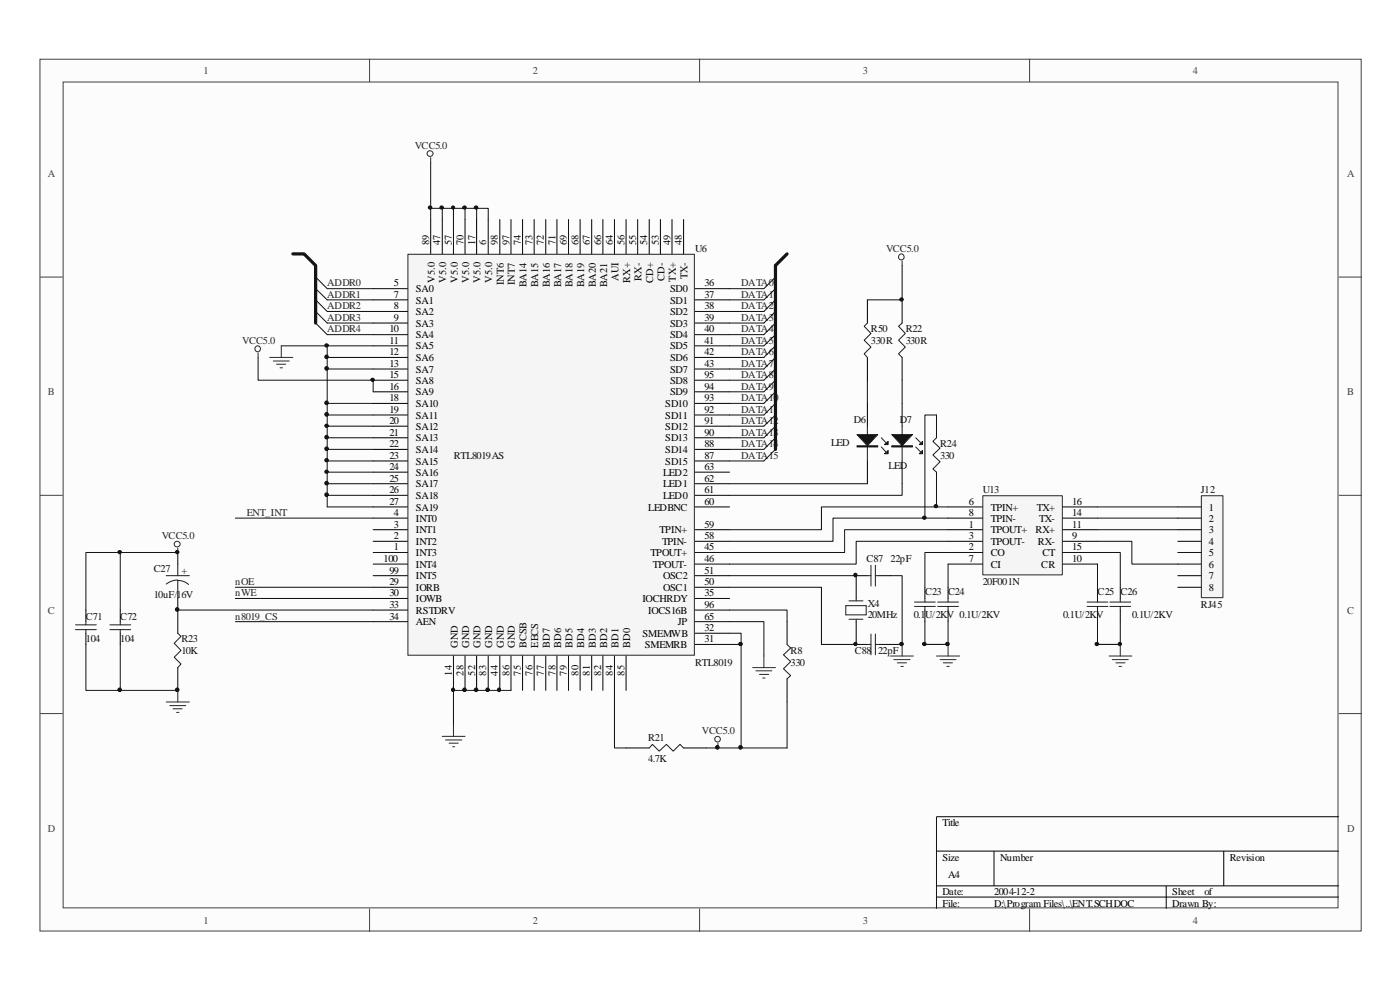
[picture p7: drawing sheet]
<svg xmlns="http://www.w3.org/2000/svg" width="297mm" height="210mm" viewBox="0 0 297 210" stroke-linecap="round" stroke-linejoin="round" font-family="sans-serif">
<path d="M8.6 12.6h279.9v184.6h-279.9z" fill="#fcfcfc"/>
<path d="M8.5 12.5h280v184.7h-280z" fill="none" stroke="#404040" stroke-width=".21"/>
<path d="M13.5 17.5h270v174.8h-270z" fill="#fcfcfc"/>
<g fill="none" stroke="#404040" stroke-width=".21">
<path d="M13.4 17.4h270.1v174.9h-270.1zM78.3 12.5v4.9M148.3 12.5v4.9M218.2 12.5v4.9M8.5 58.7h4.8M283.7 58.7h4.9M8.5 104.9h4.8M283.7 104.9h4.9M8.5 151.1h4.8M283.7 151.1h4.9M78.3 192.5v4.9M148.3 192.5v4.9"/>
<path d="M218.2 192.5v4.9"/>
</g>
<path d="M283.7 173h-85.2v19.5M198.5 180.3h85.2M198.5 187.6h85.2M198.5 190h85.2M210.7 180.3v7.3M247.1 187.6v4.9M259.3 180.3v7.3" fill="none" stroke="#000" stroke-width=".21"/>
<path d="M86.5 53.9h60.7v84.9h-60.7z" fill="#f5f5f5"/>
<g fill="none" stroke="#262626" stroke-width=".21">
<path d="M91.3 33.4v1M86.4 53.9h60.8v84.9h-60.8zM57.1 75.7h5M57.9 76.5h3.4M58.6 77.1h1.9M59.4 77.9h.5M59.6 73.3v2.4M37.7 116.1v.9M188.7 139h4.8M189.4 139.7h3.5M191.2 136.5v2.5M35.2 148.7h4.9"/>
<path d="M36 149.5h3.4M36.7 150.1h1.9M37.4 150.9h.5M37.7 146.2v2.5M93.7 156h4.9M94.4 156.7h3.5M95.2 157.4h1.9M95.9 158.2h.5M96.1 153.5v2.5M152.1 157.4v1M190.2 140.4h1.9M190.9 141.2h.5"/>
<circle cx="91.2" cy="32.5" r=".63"/>
<circle cx="37.6" cy="115.3" r=".63"/>
<circle cx="152.1" cy="156.6" r=".6"/>
</g>
<g fill="none" stroke="#000" stroke-width=".21">
<path d="M91.3 46.5v7.3M93.7 46.5v7.3M96.1 46.5v7.3M98.6 46.5v7.3M101 46.5v7.3M103.5 46.5v7.3M105.9 46.5v7.3M108.3 46.5v7.3M110.7 46.5v7.3M113.2 46.5v7.3M115.7 46.5v7.3M118 46.5v7.3"/>
<path d="M120.5 46.5v7.3M122.9 46.5v7.3M125.4 46.5v7.3M127.8 46.5v7.3M130.2 46.5v7.3M132.7 46.5v7.3M135.1 46.5v7.3M137.6 46.5v7.3M140 46.5v7.3M142.4 46.5v7.3M144.9 46.5v7.3M79.1 61.1h7.3"/>
<path d="M79.1 63.5h7.3M79.1 66h7.3M79.1 68.4h7.3M79.1 70.9h7.3M79.1 73.3h7.3M79.1 75.7h7.3M79.1 78.2h7.3M147.3 61.1h7.3M147.3 63.5h7.3M147.3 66h7.3M147.3 68.4h7.3M147.3 70.9h7.3"/>
<path d="M147.3 73.3h7.3M147.3 75.7h7.3M147.3 78.2h7.3M79.1 97.6h7.3M79.1 95.2h7.3M79.1 92.7h7.3M79.1 90.3h7.3M79.1 87.9h7.3M79.1 85.4h7.3M79.1 83h7.3M79.1 80.5h7.3M147.3 97.6h7.3"/>
<path d="M147.3 95.2h7.3M147.3 92.7h7.3M147.3 90.3h7.3M147.3 87.9h7.3M147.3 85.4h7.3M147.3 83h7.3M147.3 80.5h7.3M37.7 117v2.5M79.1 117h7.3M79.1 119.5h7.3M79.1 114.7h7.3M79.1 112.2h7.3"/>
<path d="M79.1 107.4h7.3M79.1 104.9h7.3M79.1 102.5h7.3M79.1 100h7.3M79.1 109.7h7.3M147.3 117h7.3M147.3 119.5h7.3M147.3 114.7h7.3M147.3 112.2h7.3M147.3 107.4h7.3M147.3 104.9h7.3M147.3 102.5h7.3"/>
<path d="M147.3 100h7.3M37.7 126.8v7.3M79.1 129.2h7.3M79.1 131.7h7.3M79.1 126.8h7.3M79.1 124.4h7.3M79.1 121.9h7.3M96.1 139v7.2M98.6 139v7.2M101 139v7.2M103.5 139v7.2M105.9 139v7.2"/>
<path d="M108.3 139v7.2M110.7 139v7.2M113.2 139v7.2M115.7 139v7.2M118 139v7.2M120.5 139v7.2M122.9 139v7.2M125.4 139v7.2M127.8 139v7.2M130.2 139v7.2M132.7 139v7.2M147.3 134.1h7.3"/>
<path d="M147.3 129.2h7.3M147.3 131.7h7.3M147.3 126.8h7.3M147.3 124.4h7.3M147.3 121.9h7.3M147.3 136.5h7.3M166.8 131.7v4.8M181.4 131.7v4.8h2.4M183.8 121.9h-2.4v4.9M186.3 121.9h2.4M186.3 136.5h2.4M37.7 141.4v4.8"/>
<path d="M132.7 158.4h4.9M144.9 158.4h4.8M166.8 143.8v4.9"/>
</g>
<g fill="none" stroke="#0e0e0e" stroke-width=".21">
<path d="M91.3 34.4v12.1M66.9 58.7l2.4 2.4h9.8M91.3 44.1h12.2v2.4M96.1 44.1v2.4M98.6 44.1v2.4M101 44.1v2.4M59.6 73.3h19.5M66.9 61.1l2.4 2.4h9.8M66.9 63.5l2.4 2.5h9.8M66.9 66l2.4 2.4h9.8M66.9 68.4l2.4 2.5h9.8M69.3 75.7h9.8"/>
<path d="M69.3 78.2h9.8M69.3 73.3v34.1h9.8M69.3 85.4h9.8M69.3 87.9h9.8M69.3 90.3h9.8M69.3 92.7h9.8M69.3 95.2h9.8M69.3 97.6h9.8M49.9 109.7h29.2M69.3 100h9.8M69.3 102.5h9.8M69.3 104.9h9.8"/>
<path d="M37.7 129.2h41.4M49.9 124.4h29.2M49.9 126.8h29.2M49.9 131.7h29.2M154.6 134.1h2.5v24.3M154.6 129.2h12.2v2.5M154.6 124.4h19.5v12.1h7.3M154.6 136.5h2.5M154.6 121.9h26.8M188.7 121.9h2.5v14.6h-2.5M108.3 146.2h-12.2v7.3M130.2 146.2v12.2h2.5"/>
<path d="M166.8 148.7v9.7h-17.1"/>
</g>
<path d="M62.1 53.8h2.3l2.5 2.4v12.2" fill="none" stroke="#0e0e0e" stroke-width=".68"/>
<g fill="none" stroke="#1c1c1c" stroke-width=".21">
<path d="M37.7 119.5v2.4M184.6 119.7v4.4M185.5 119.7v4.4M35.2 123.7a3.6 3.6 0 0 1 4.8 .1M35.2 121.9h4.9M37.7 134.1l.7 .7-1.5 1.4 1.5 1.6-1.5 1.4 1.5 1.4-.7 .8M37.7 122.9v3.9M166.8 136.5l.8 .8-1.6 1.4 1.6 1.4-1.6 1.6 1.6 1.4-.8 .7M179.2 128.3h4.4v1.9h-4.4zM179.9 127.3h3M179.9 131.2h3M181.4 126.8v.5"/>
<path d="M181.4 131.2v.5M183.8 121.9h.8M183.8 136.5h.8M184.6 134.3v4.4M185.5 121.9h.8M185.5 134.3v4.4M185.5 136.5h.8M137.6 158.4l.7-.7 1.4 1.4 1.5-1.4 1.5 1.4 1.4-1.4 .8 .7"/>
</g>
<path d="M208.4 105.1h16.7v16.7h-16.7z" fill="#f5f5f5"/>
<g fill="none" stroke="#262626" stroke-width=".21">
<path d="M191.2 55.3v.9M208.3 105h16.8v16.8h-16.8zM198.5 139h4.9M199.2 139.7h3.4M200.9 136.5v2.5M199.9 140.4h1.9M200.7 141.2h.5"/>
<circle cx="191" cy="54.4" r=".62"/>
</g>
<g fill="none" stroke="#000" stroke-width=".21">
<path d="M198.5 87.9v4.8M198.5 100v4.9M200.9 112.2h7.3M200.9 114.7h7.3M200.9 107.4h7.3M200.9 109.7h7.3M200.9 117h7.3M200.9 119.5h7.3M225.2 112.2h7.4M225.2 114.7h7.4M225.2 107.4h7.4M225.2 109.7h7.4"/>
<path d="M225.2 117h7.4M225.2 119.5h7.4M196 124.4v2.4M196 129.2v2.5M200.9 124.4v2.4M200.9 129.2v2.5"/>
</g>
<g fill="none" stroke="#0e0e0e" stroke-width=".21">
<path d="M93.7 44.1v2.4M164.3 58.7l-2.4 2.4h-7.3M164.3 61.1l-2.4 2.4h-7.3M164.3 63.5l-2.4 2.5h-7.3M164.3 66l-2.4 2.4h-7.3M164.3 68.4l-2.4 2.5h-7.3M164.3 70.9l-2.4 2.4h-7.3M164.3 73.3l-2.4 2.4h-7.3M164.3 75.7l-2.4 2.5h-7.3M164.3 78.2l-2.4 2.3h-7.3M164.3 80.5l-2.4 2.5h-7.3M164.3 83l-2.4 2.4h-7.3"/>
<path d="M164.3 85.4l-2.4 2.5h-7.3M164.3 87.9l-2.4 2.4h-7.3M164.3 90.3l-2.4 2.4h-7.3M164.3 92.7l-2.4 2.5h-7.3M164.3 95.2l-2.4 2.4h-7.3M198.5 87.9h-2.5v21.8M198.5 104.9v2.5M200.9 114.7h-19.5v4.8h-26.8M200.9 112.2h-21.9v4.8h-24.4M200.9 109.7h-24.4v5h-21.9M200.9 107.4h-26.8v4.8h-19.5M200.9 117h-4.9v7.4"/>
<path d="M200.9 119.5v4.9M196 131.7v4.8M200.9 131.7v4.8h-4.9h4.9"/>
</g>
<path d="M198.5 92.7l-.8 .8 1.5 1.4-1.5 1.5 1.5 1.4-1.5 1.5 .8 .7M193.8 128.5h4.4M193.8 127.5h4.4M196 126.8v.7M196 128.5v.7M198.7 128.5h4.4M198.7 127.5h4.4M200.9 126.8v.7M200.9 128.5v.7" fill="none" stroke="#1c1c1c" stroke-width=".21"/>
<path d="M166.8 53.8l-2.5 2.4v39" fill="none" stroke="#0e0e0e" stroke-width=".68"/>
<path d="M254.7 105.1h4.5v21.5h-4.5z" fill="#f5f5f5"/>
<g fill="none" stroke="#262626" stroke-width=".21">
<path d="M54.7 74.8v.9M254.6 105h4.6v21.6h-4.6zM161.9 139v2.4M235 139h4.9M235.7 139.7h3.4M237.4 136.5v2.5M159.5 141.4h4.8M160.2 142.1h3.4M161 142.8h1.9M161.6 143.6h.5M236.5 140.4h1.9M237.2 141.2h.5"/>
<circle cx="54.6" cy="73.9" r=".6"/>
</g>
<g fill="none" stroke="#000" stroke-width=".21">
<path d="M183.8 63.5v4.9M183.8 75.7v4.8M191.2 63.5v4.9M191.2 75.7v4.8M183.8 85.4v4.9M183.8 97.6v4.9M191.2 85.4v4.9M191.2 97.6v4.9M249.6 107.4h4.9M249.6 109.7h4.9M249.6 112.2h4.9M249.6 114.7h4.9"/>
<path d="M249.6 117h4.9M249.6 119.5h4.9M18.2 129.2v2.5M18.2 134.1v2.4M25.5 129.2v2.5M25.5 134.1v2.4M232.6 124.4v2.4M232.6 129.2v2.5M237.4 124.4v2.4M237.4 129.2v2.5M249.6 121.9h4.9M249.6 124.4h4.9"/>
</g>
<g fill="none" stroke="#0e0e0e" stroke-width=".21">
<path d="M191.2 56.2v7.3h-7.4M54.7 75.7v4.8h24.4v2.5M183.8 80.5v4.9M191.2 80.5v4.9M25.5 117v12.2M37.7 117h-19.5v12.2M154.6 102.5h29.2M191.2 102.5v2.4h-36.6M232.6 114.7h7.3v4.8h9.7M232.6 117h4.8v7.4M232.6 107.4h17M232.6 109.7h17"/>
<path d="M232.6 112.2h17M232.6 119.5v4.9M18.2 136.5v9.7h19.5M25.5 136.5v9.7M154.6 131.7h7.3v7.3M232.6 131.7v4.8M237.4 131.7v4.8h-4.8h4.8"/>
</g>
<g fill="none" stroke="#1c1c1c" stroke-width=".21">
<path d="M183.8 68.4l-.7 .7 1.5 1.5-1.5 1.5 1.5 1.4-1.5 1.4 .7 .8M191.2 68.4l-.8 .7 1.5 1.5-1.5 1.5 1.5 1.4-1.5 1.4 .8 .8M183.8 90.3v7.3M186.8 94.7l.9 1M186.8 92.7l.9 1M191.2 90.3v7.3M194.1 94.7l1 1M194.1 92.7l1 1M16 133.4h4.4M16 132.3h4.4M18.2 131.7v.6M18.2 133.4v.7"/>
<path d="M23.3 133.4h4.4M23.3 132.3h4.4M25.5 131.7v.6M25.5 133.4v.7M230.4 128.5h4.4M230.4 127.5h4.4M232.6 126.8v.7M232.6 128.5v.7M235.2 128.5h4.4M235.2 127.5h4.4M237.4 126.8v.7M237.4 128.5v.7"/>
</g>
<g fill="#1c1c1c" stroke="#1c1c1c" stroke-width=".21">
<path d="M181.6 92h4.4l-2.2 2.4z" fill-rule="evenodd"/>
<path d="M181.6 94.4h4.4v.3h-4.4z" fill-rule="evenodd"/>
<path d="M187.5 96.1l.7-.7v.7z" fill-rule="evenodd"/>
<path d="M187.5 94.2l.7-.7v.7z" fill-rule="evenodd"/>
<path d="M189 92h4.4l-2.2 2.4z" fill-rule="evenodd"/>
<path d="M189 94.4h4.4v.3h-4.4z" fill-rule="evenodd"/>
<path d="M195.5 95.4v.7h-.7z" fill-rule="evenodd"/>
<path d="M195.5 93.5v.7h-.7z" fill-rule="evenodd"/>
</g>
<g fill="#0e0e0e" stroke="#0e0e0e" stroke-width=".21">
<circle cx="25.4" cy="146.1" r=".38"/>
<circle cx="25.4" cy="116.9" r=".35"/>
<circle cx="37.5" cy="146.1" r=".39"/>
<circle cx="37.5" cy="129.1" r=".39"/>
<circle cx="37.6" cy="116.9" r=".36"/>
<circle cx="69.2" cy="104.8" r=".39"/>
<circle cx="69.2" cy="102.3" r=".39"/>
<circle cx="69.2" cy="99.9" r=".36"/>
<circle cx="69.2" cy="97.5" r=".37"/>
<circle cx="69.2" cy="95.1" r=".39"/>
<circle cx="69.2" cy="92.6" r=".39"/>
<circle cx="69.2" cy="90.2" r=".36"/>
<circle cx="69.2" cy="87.8" r=".39"/>
<circle cx="69.2" cy="85.3" r=".39"/>
<circle cx="69.2" cy="78" r=".39"/>
<circle cx="69.2" cy="75.6" r=".39"/>
<circle cx="69.2" cy="73.2" r=".37"/>
<circle cx="79" cy="80.4" r=".35"/>
<circle cx="91.2" cy="44" r=".36"/>
<circle cx="93.6" cy="44" r=".36"/>
<circle cx="96" cy="146.1" r=".36"/>
<circle cx="96" cy="44" r=".33"/>
<circle cx="98.4" cy="146.1" r=".38"/>
<circle cx="98.5" cy="44" r=".35"/>
<circle cx="100.9" cy="146.1" r=".38"/>
<circle cx="100.9" cy="44" r=".35"/>
<circle cx="103.3" cy="146.1" r=".39"/>
<circle cx="105.7" cy="146.1" r=".36"/>
<circle cx="152" cy="158.3" r=".38"/>
<circle cx="156.9" cy="158.3" r=".39"/>
<circle cx="156.9" cy="136.4" r=".37"/>
<circle cx="181.3" cy="136.4" r=".34"/>
<circle cx="181.3" cy="121.8" r=".36"/>
<circle cx="191.1" cy="136.4" r=".37"/>
<circle cx="191.1" cy="63.4" r=".36"/>
<circle cx="195.9" cy="136.4" r=".36"/>
<circle cx="195.9" cy="109.6" r=".36"/>
<circle cx="198.4" cy="107.2" r=".35"/>
<circle cx="200.8" cy="136.4" r=".37"/>
<circle cx="232.5" cy="136.4" r=".37"/>
<circle cx="237.3" cy="136.4" r=".35"/>
</g>
<g font-size="2.2" fill="#404040">
<text x="43.1" y="15.7">1</text>
<text x="112.9" y="15.7">2</text>
<text x="182.9" y="15.7">3</text>
<text x="252.8" y="15.7">4</text>
<text x="10.2" y="37.5">A</text>
<text x="285.5" y="37.5">A</text>
<text x="10.2" y="83.7">B</text>
<text x="285.5" y="83.7">B</text>
<text x="10.2" y="130">C</text>
<text x="285.5" y="130">C</text>
<text x="10.2" y="176.2">D</text>
<text x="285.5" y="176.2">D</text>
<text x="43.1" y="195.7">1</text>
<text x="112.9" y="195.7">2</text>
<text x="182.9" y="195.7">3</text>
<text x="252.8" y="195.7">4</text>
</g>
<g font-size="2.2" fill="#262626">
<text x="87.9" y="31.5">VCC5.0</text>
<text x="187.8" y="53.4">VCC5.0</text>
<text x="69.3" y="60.6">ADDR0</text>
<text x="69.3" y="63.1">ADDR1</text>
<text x="69.3" y="65.5">ADDR2</text>
<text x="157.1" y="60.6">DATA0</text>
<text x="157.1" y="63.1">DATA1</text>
<text x="157.1" y="65.5">DATA2</text>
<text x="69.3" y="68">ADDR3</text>
<text x="69.3" y="70.4">ADDR4</text>
<text x="157.1" y="68">DATA3</text>
<text x="157.1" y="70.4">DATA4</text>
<text x="51.3" y="72.8">VCC5.0</text>
<text x="157.1" y="72.8">DATA5</text>
<text x="157.1" y="75.3">DATA6</text>
<text x="157.1" y="77.7">DATA7</text>
<text x="157.1" y="80.1">DATA8</text>
<text x="157.1" y="82.6">DATA9</text>
<text x="157.1" y="85">DATA10</text>
<text x="157.1" y="87.4">DATA11</text>
<text x="157.1" y="89.8">DATA12</text>
<text x="157.1" y="92.3">DATA13</text>
<text x="157.1" y="94.8">DATA14</text>
<text x="157.1" y="97.1">DATA15</text>
<text x="52.3" y="109.3">ENT_INT</text>
<text x="34.3" y="114.1">VCC5.0</text>
<text x="49.9" y="123.9">nOE</text>
<text x="49.9" y="126.3">nWE</text>
<text x="49.9" y="131.2">n8019_CS</text>
<text x="148.8" y="155.5">VCC5.0</text>
</g>
<g font-size="2.2">
<text x="90.9" y="51.9" transform="rotate(-90 90.9 51.9)">89</text>
<text x="93.3" y="51.9" transform="rotate(-90 93.3 51.9)">47</text>
<text x="95.8" y="51.9" transform="rotate(-90 95.8 51.9)">57</text>
<text x="98.2" y="51.9" transform="rotate(-90 98.2 51.9)">70</text>
<text x="100.7" y="51.9" transform="rotate(-90 100.7 51.9)">17</text>
<text x="103" y="51.9" transform="rotate(-90 103 51.9)">6</text>
<text x="105.5" y="51.9" transform="rotate(-90 105.5 51.9)">98</text>
<text x="107.9" y="51.9" transform="rotate(-90 107.9 51.9)">97</text>
<text x="110.4" y="51.9" transform="rotate(-90 110.4 51.9)">74</text>
<text x="112.9" y="51.9" transform="rotate(-90 112.9 51.9)">73</text>
<text x="115.2" y="51.9" transform="rotate(-90 115.2 51.9)">72</text>
<text x="117.7" y="51.9" transform="rotate(-90 117.7 51.9)">71</text>
<text x="120.1" y="51.9" transform="rotate(-90 120.1 51.9)">69</text>
<text x="122.6" y="51.9" transform="rotate(-90 122.6 51.9)">68</text>
<text x="125" y="51.9" transform="rotate(-90 125 51.9)">67</text>
<text x="127.4" y="51.9" transform="rotate(-90 127.4 51.9)">66</text>
<text x="129.9" y="51.9" transform="rotate(-90 129.9 51.9)">64</text>
<text x="132.3" y="51.9" transform="rotate(-90 132.3 51.9)">56</text>
<text x="134.8" y="51.9" transform="rotate(-90 134.8 51.9)">55</text>
<text x="137.2" y="51.9" transform="rotate(-90 137.2 51.9)">54</text>
<text x="139.6" y="51.9" transform="rotate(-90 139.6 51.9)">53</text>
<text x="142.1" y="51.9" transform="rotate(-90 142.1 51.9)">49</text>
<text x="144.5" y="51.9" transform="rotate(-90 144.5 51.9)">48</text>
<text x="92.1" y="60" transform="rotate(-90 92.1 60)">V5.0</text>
<text x="94.6" y="60" transform="rotate(-90 94.6 60)">V5.0</text>
<text x="97" y="60" transform="rotate(-90 97 60)">V5.0</text>
<text x="99.4" y="60" transform="rotate(-90 99.4 60)">V5.0</text>
<text x="101.9" y="60" transform="rotate(-90 101.9 60)">V5.0</text>
<text x="104.3" y="60" transform="rotate(-90 104.3 60)">V5.0</text>
<text x="131.1" y="59.5" transform="rotate(-90 131.1 59.5)">AUI</text>
<text x="133.5" y="60" transform="rotate(-90 133.5 60)">RX+</text>
<text x="136" y="59.5" transform="rotate(-90 136 59.5)">RX-</text>
<text x="138.4" y="60" transform="rotate(-90 138.4 60)">CD+</text>
<text x="140.8" y="59.5" transform="rotate(-90 140.8 59.5)">CD-</text>
<text x="143.3" y="59.7" transform="rotate(-90 143.3 59.7)">TX+</text>
<text x="145.7" y="59.2" transform="rotate(-90 145.7 59.2)">TX-</text>
<text x="83.5" y="60.6">5</text>
<text x="83.5" y="63.1">7</text>
<text x="83.5" y="65.5">8</text>
<text x="88.1" y="61.9">SA0</text>
<text x="88.1" y="64.4">SA1</text>
<text x="106.8" y="60.5" transform="rotate(-90 106.8 60.5)">INT6</text>
<text x="109.1" y="60.5" transform="rotate(-90 109.1 60.5)">INT7</text>
<text x="111.6" y="60.9" transform="rotate(-90 111.6 60.9)">BA14</text>
<text x="114" y="60.9" transform="rotate(-90 114 60.9)">BA15</text>
<text x="116.5" y="60.9" transform="rotate(-90 116.5 60.9)">BA16</text>
<text x="119" y="60.9" transform="rotate(-90 119 60.9)">BA17</text>
<text x="121.3" y="60.9" transform="rotate(-90 121.3 60.9)">BA18</text>
<text x="123.8" y="60.9" transform="rotate(-90 123.8 60.9)">BA19</text>
<text x="126.2" y="60.9" transform="rotate(-90 126.2 60.9)">BA20</text>
<text x="128.7" y="60.9" transform="rotate(-90 128.7 60.9)">BA21</text>
<text x="142" y="61.9">SD0</text>
<text x="142" y="64.4">SD1</text>
<text x="149.3" y="60.6">36</text>
<text x="149.3" y="63.1">37</text>
<text x="149.3" y="65.5">38</text>
<text x="82.5" y="70.4">10</text>
<text x="83.5" y="68">9</text>
<text x="88.1" y="66.7">SA2</text>
<text x="88.1" y="69.2">SA3</text>
<text x="88.1" y="71.6">SA4</text>
<text x="142" y="66.7">SD2</text>
<text x="142" y="69.2">SD3</text>
<text x="142" y="71.6">SD4</text>
<text x="149.3" y="68">39</text>
<text x="149.3" y="70.4">40</text>
<text x="82.5" y="72.8">11</text>
<text x="82.5" y="75.3">12</text>
<text x="82.5" y="77.7">13</text>
<text x="88.1" y="74">SA5</text>
<text x="88.1" y="76.5">SA6</text>
<text x="142" y="74">SD5</text>
<text x="142" y="76.5">SD6</text>
<text x="149.3" y="72.8">41</text>
<text x="149.3" y="75.3">42</text>
<text x="149.3" y="77.7">43</text>
<text x="82.5" y="80.1">15</text>
<text x="82.5" y="82.6">16</text>
<text x="88.1" y="78.9">SA7</text>
<text x="88.1" y="81.4">SA8</text>
<text x="88.1" y="83.7">SA9</text>
<text x="142" y="78.9">SD7</text>
<text x="142" y="83.7">SD9</text>
<text x="142" y="81.4">SD8</text>
<text x="149.3" y="82.6">94</text>
<text x="149.3" y="80.1">95</text>
<text x="82.5" y="85">18</text>
<text x="82.5" y="87.4">19</text>
<text x="82.5" y="89.8">20</text>
<text x="88.1" y="86.2">SA10</text>
<text x="88.1" y="88.7">SA11</text>
<text x="141" y="88.7">SD11</text>
<text x="141" y="86.2">SD10</text>
<text x="149.3" y="89.8">91</text>
<text x="149.3" y="87.4">92</text>
<text x="149.3" y="85">93</text>
<text x="82.5" y="92.3">21</text>
<text x="82.5" y="94.8">22</text>
<text x="88.1" y="91.1">SA12</text>
<text x="88.1" y="93.5">SA13</text>
<text x="88.1" y="95.9">SA14</text>
<text x="141" y="95.9">SD14</text>
<text x="141" y="93.5">SD13</text>
<text x="141" y="91.1">SD12</text>
<text x="149.3" y="94.8">88</text>
<text x="149.3" y="92.3">90</text>
<text x="82.5" y="97.1">23</text>
<text x="82.5" y="99.6">24</text>
<text x="88.1" y="98.4">SA15</text>
<text x="88.1" y="100.8">SA16</text>
<text x="140.5" y="100.8">LED2</text>
<text x="141" y="98.4">SD15</text>
<text x="149.3" y="99.6">63</text>
<text x="149.3" y="97.1">87</text>
<text x="82.5" y="102">25</text>
<text x="82.5" y="104.5">26</text>
<text x="82.5" y="106.9">27</text>
<text x="88.1" y="103.2">SA17</text>
<text x="88.1" y="105.7">SA18</text>
<text x="140.5" y="105.7">LED0</text>
<text x="140.5" y="103.2">LED1</text>
<text x="149.3" y="106.9">60</text>
<text x="149.3" y="104.5">61</text>
<text x="149.3" y="102">62</text>
<text x="205.3" y="106.9">6</text>
<text x="227.2" y="106.9">16</text>
<text x="83.5" y="111.8">3</text>
<text x="83.5" y="109.3">4</text>
<text x="88.1" y="113">INT1</text>
<text x="88.1" y="110.5">INT0</text>
<text x="88.1" y="108.1">SA19</text>
<text x="137.3" y="108.1">LEDBNC</text>
<text x="139.8" y="113">TPIN+</text>
<text x="149.3" y="111.8">59</text>
<text x="205.3" y="111.8">1</text>
<text x="205.3" y="109.3">8</text>
<text x="210" y="113">TPOUT+</text>
<text x="210" y="108.1">TPIN+</text>
<text x="210" y="110.5">TPIN-</text>
<text x="219.5" y="113">RX+</text>
<text x="219.7" y="108.1">TX+</text>
<text x="220.2" y="110.5">TX-</text>
<text x="227.2" y="109.3">14</text>
<text x="227.2" y="111.8">11</text>
<text x="256.2" y="108.1">1</text>
<text x="256.2" y="110.5">2</text>
<text x="256.2" y="113">3</text>
<text x="81.3" y="119.1">100</text>
<text x="83.5" y="116.6">1</text>
<text x="83.5" y="114.1">2</text>
<text x="88.1" y="117.9">INT3</text>
<text x="88.1" y="115.4">INT2</text>
<text x="137.8" y="117.9">TPOUT+</text>
<text x="140.3" y="115.4">TPIN-</text>
<text x="149.3" y="116.6">45</text>
<text x="149.3" y="119.1">46</text>
<text x="149.3" y="114.1">58</text>
<text x="205.3" y="114.1">3</text>
<text x="205.3" y="116.6">2</text>
<text x="205.3" y="119.1">7</text>
<text x="210" y="115.4">TPOUT-</text>
<text x="210" y="117.9">CO</text>
<text x="220" y="115.4">RX-</text>
<text x="220.9" y="117.9">CT</text>
<text x="227.2" y="116.6">15</text>
<text x="227.2" y="119.1">10</text>
<text x="227.2" y="114.1">9</text>
<text x="256.2" y="115.4">4</text>
<text x="256.2" y="117.9">5</text>
<text x="82.5" y="121.5">99</text>
<text x="82.5" y="123.9">29</text>
<text x="88.1" y="122.7">INT5</text>
<text x="88.1" y="120.2">INT4</text>
<text x="88.1" y="125.2">IORB</text>
<text x="138.3" y="120.2">TPOUT-</text>
<text x="140.5" y="125.2">OSC1</text>
<text x="140.5" y="122.7">OSC2</text>
<text x="149.3" y="123.9">50</text>
<text x="149.3" y="121.5">51</text>
<text x="210" y="120.2">CI</text>
<text x="220.6" y="120.2">CR</text>
<text x="256.2" y="120.2">6</text>
<text x="256.2" y="122.7">7</text>
<text x="256.2" y="125.2">8</text>
<text x="82.5" y="128.8">33</text>
<text x="82.5" y="131.2">34</text>
<text x="82.5" y="126.3">30</text>
<text x="88.1" y="130">RSTDRV</text>
<text x="88.1" y="127.5">IOWB</text>
<text x="136.1" y="127.5">IOCHRDY</text>
<text x="137.3" y="130">IOCS16B</text>
<text x="149.3" y="131.2">65</text>
<text x="149.3" y="128.8">96</text>
<text x="149.3" y="126.3">35</text>
<text x="88.1" y="132.4">AEN</text>
<text x="97" y="137.3" transform="rotate(-90 97 137.3)">GND</text>
<text x="99.4" y="137.3" transform="rotate(-90 99.4 137.3)">GND</text>
<text x="101.9" y="137.3" transform="rotate(-90 101.9 137.3)">GND</text>
<text x="104.3" y="137.3" transform="rotate(-90 104.3 137.3)">GND</text>
<text x="106.8" y="137.3" transform="rotate(-90 106.8 137.3)">GND</text>
<text x="109.1" y="137.3" transform="rotate(-90 109.1 137.3)">GND</text>
<text x="111.6" y="137.3" transform="rotate(-90 111.6 137.3)">BCSB</text>
<text x="114" y="137.3" transform="rotate(-90 114 137.3)">EECS</text>
<text x="116.5" y="137.3" transform="rotate(-90 116.5 137.3)">BD7</text>
<text x="119" y="137.3" transform="rotate(-90 119 137.3)">BD6</text>
<text x="121.3" y="137.3" transform="rotate(-90 121.3 137.3)">BD5</text>
<text x="123.8" y="137.3" transform="rotate(-90 123.8 137.3)">BD4</text>
<text x="126.2" y="137.3" transform="rotate(-90 126.2 137.3)">BD3</text>
<text x="128.7" y="137.3" transform="rotate(-90 128.7 137.3)">BD2</text>
<text x="131.1" y="137.3" transform="rotate(-90 131.1 137.3)">BD1</text>
<text x="133.5" y="137.3" transform="rotate(-90 133.5 137.3)">BD0</text>
<text x="136.1" y="134.9">SMEMWB</text>
<text x="136.7" y="137.3">SMEMRB</text>
<text x="143.7" y="132.4">JP</text>
<text x="149.3" y="136.1">31</text>
<text x="149.3" y="133.6">32</text>
<text x="95.8" y="143.1" transform="rotate(-90 95.8 143.1)">14</text>
<text x="98.2" y="143.1" transform="rotate(-90 98.2 143.1)">28</text>
<text x="100.7" y="143.1" transform="rotate(-90 100.7 143.1)">52</text>
<text x="103" y="143.1" transform="rotate(-90 103 143.1)">83</text>
<text x="105.5" y="143.1" transform="rotate(-90 105.5 143.1)">44</text>
<text x="107.9" y="143.1" transform="rotate(-90 107.9 143.1)">86</text>
<text x="110.4" y="143.1" transform="rotate(-90 110.4 143.1)">75</text>
<text x="112.9" y="143.1" transform="rotate(-90 112.9 143.1)">76</text>
<text x="115.2" y="143.1" transform="rotate(-90 115.2 143.1)">77</text>
<text x="117.7" y="143.1" transform="rotate(-90 117.7 143.1)">78</text>
<text x="120.1" y="143.1" transform="rotate(-90 120.1 143.1)">79</text>
<text x="122.6" y="143.1" transform="rotate(-90 122.6 143.1)">80</text>
<text x="125" y="143.1" transform="rotate(-90 125 143.1)">81</text>
<text x="127.4" y="143.1" transform="rotate(-90 127.4 143.1)">82</text>
<text x="129.9" y="143.1" transform="rotate(-90 129.9 143.1)">84</text>
<text x="132.3" y="143.1" transform="rotate(-90 132.3 143.1)">85</text>
<text x="199.7" y="175">Title</text>
<text x="199.7" y="182.3">Size</text>
<text x="200.9" y="185.9">A4</text>
<text x="211.9" y="182.3">Number</text>
<text x="260.6" y="182.3">Revision</text>
<text x="199.7" y="189.6">Date:</text>
<text x="210.7" y="189.6">2004-12-2</text>
<text x="248.4" y="189.6">Sheet</text>
<text x="255.3" y="189.6">of</text>
<text x="199.7" y="192">File:</text>
<text x="210.7" y="192">D:\Program Files\..\ENT.SCHDOC</text>
<text x="248.4" y="192">Drawn By:</text>
</g>
<g font-size="2.2" fill="#0e0e0e">
<text x="147.3" y="53.4">U6</text>
<text x="184.6" y="70.4">R50</text>
<text x="191.9" y="70.4">R22</text>
<text x="184.6" y="72.8">330R</text>
<text x="191.9" y="72.8">330R</text>
<text x="180.9" y="89.6">D6</text>
<text x="190.7" y="89.6">D7</text>
<text x="176.1" y="94.5">LED</text>
<text x="199.2" y="94.8">R24</text>
<text x="96.2" y="97.1">RTL8019AS</text>
<text x="188.3" y="99.3">LED</text>
<text x="199.2" y="97.1">330</text>
<text x="208.3" y="104.5">U13</text>
<text x="254.5" y="104.5">J12</text>
<text x="183.6" y="119.1">C87</text>
<text x="188.7" y="119.1">22pF</text>
<text x="32.6" y="121.3">C27</text>
<text x="38.4" y="121.5">+</text>
<text x="208.3" y="123.9">20F001N</text>
<text x="18.2" y="131.2">C71</text>
<text x="25.5" y="131.2">C72</text>
<text x="32.6" y="126.6">10uF/16V</text>
<text x="183.9" y="128.5">X4</text>
<text x="183.9" y="131">20MHz</text>
<text x="193.6" y="131">0.1</text>
<text x="196.1" y="126.1">C23</text>
<text x="196.1" y="131">U/2KV 0.1U/2KV</text>
<text x="200.9" y="126.1">C24</text>
<text x="225.3" y="131">0.1U/2KV</text>
<text x="232.6" y="126.1">C25</text>
<text x="237.5" y="126.1">C26</text>
<text x="239.9" y="131">0.1U/2KV</text>
<text x="254.5" y="128.8">RJ45</text>
<text x="18.2" y="136.1">104</text>
<text x="25.5" y="136.1">104</text>
<text x="38.4" y="136.1">R23</text>
<text x="38.4" y="138.5">10K</text>
<text x="147.3" y="141">RTL8019</text>
<text x="167.6" y="138.5">R8</text>
<text x="167.6" y="141">330</text>
<text x="181.2" y="138.5">C88</text>
<text x="186.1" y="138.5">22pF</text>
<text x="137.3" y="157">R21</text>
<text x="137.3" y="161.4">4.7K</text>
</g>
</svg>
